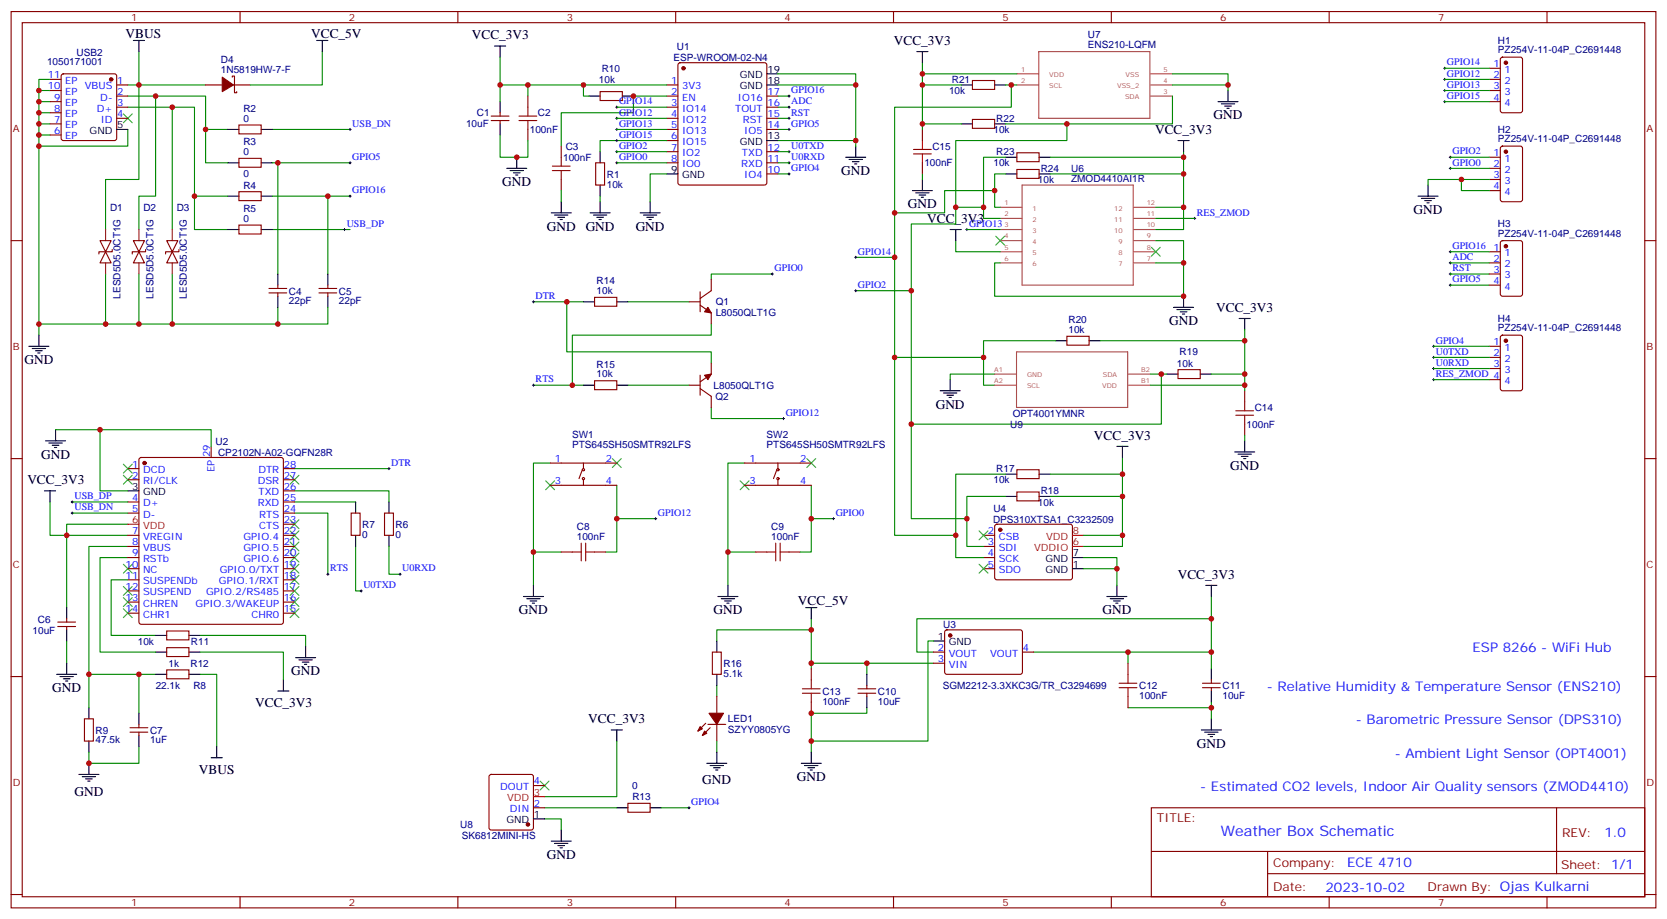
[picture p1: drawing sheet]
<svg xmlns="http://www.w3.org/2000/svg" width="529mm" height="292mm" viewBox="0 0 529 292" stroke-linecap="round" stroke-linejoin="round" font-family="sans-serif">
<g fill="none" stroke="#870000" stroke-width=".35">
<path d="M3.5 3.7h522.1v284.3h-522.1zM7.1 7.2h515v277.3h-515zM76.2 3.7v3.5M145.3 3.7v3.5M214.5 3.7v3.5M283.6 3.7v3.5M352.8 3.7v3.5M421.9 3.7v3.5M476.5 18.3l.5-.2h5.6l.7 .5v16.5l-.5 .6-5.8 .1-.7-.5-.1-16.5zM491.1 3.7v3.5M15.9 39.3h3.5M15.9 35.8h3.5"/>
<path d="M15.9 32.2h3.5M15.9 28.7h3.5M15.9 25.2h3.5M19.6 23.6l.5-.2h16.2l.5 .2 .2 .5v19.8l-.2 .5-.5 .2h-16.2l-.5-.2-.2-.5v-19.8zM37 27h3.6M37 30.5h3.6M37 34h3.6M37 37.5h3.6M65.3 27h5.3M73.7 24.5v-.4h.7v5.3h.7v-.3M74.1 27h5.3M75.8 39.7h7.1v2.8h-7.1z"/>
<path d="M155.9 38.2h5.7M155.9 36.8h5.7M158.7 35.8v1M158.7 38.2v1.1M167.6 30.5v3.5M190.5 29.1h7.1v2.8h-7.1zM211.7 27h3.5M211.7 30.5h3.5M211.7 34h3.5M211.7 37.5h3.5M215.4 20.1l.5-.2h26.8l.5 .2 .2 .5v37.4l-.2 .5-.5 .2h-26.8l-.5-.2-.2-.5v-37.4zM243.4 30.5h3.5"/>
<path d="M243.4 34h3.5M243.4 37.5h3.5M308.7 25.5h7v2.9h-7zM308.7 37.9h7v2.8h-7zM472.7 32.2h3.5M472.7 28.7h3.5M472.7 25.2h3.5M472.7 21.7h3.5M15.9 42.8h3.5M75.8 50.2h7.1v2.9h-7.1zM167.6 41.1v3.5M178.2 46.4v3.5"/>
<path d="M178.2 56.9v3.6M189.1 51.6h2.8v7.1h-2.8zM211.7 41.1h3.5M211.7 44.6h3.5M211.7 48.1h3.5M211.7 51.6h3.5M243.4 41.1h3.5M243.4 48.1h3.5M243.4 51.6h3.5M243.4 55.2h3.5M292.8 41.1v3.5M292.8 51.6v3.6"/>
<path d="M322.8 48.5h7v2.8h-7zM322.8 53.8h7v2.8h-7zM472.7 49.9h3.5M472.7 53.4h3.5M472.7 56.9h3.5M476.5 46.6l.5-.2h5.6l.7 .4v16.5l-.5 .6-5.8 .1-.7-.5-.1-16.4zM3.5 76.3h3.6M31.7 76.3h3.6l-1.8 3.6zM33.5 79.9l1.8 3.5h-3.6zM35.6 79.2v.7h-4.2v.7M42.3 76.3h3.6l-1.8 3.6zM44.1 79.9l1.8 3.5h-3.6z"/>
<path d="M46.2 79.2v.7h-4.2v.7M52.9 76.3h3.5l-1.7 3.6zM54.7 79.9l1.7 3.5h-3.5zM56.8 79.2v.7h-4.2v.7M75.8 71.4h7.1v2.8h-7.1zM75.8 60.8h7.1v2.8h-7.1zM472.7 60.5h3.5M472.7 79.9h3.5M476.5 76.5l.5-.2h5.6l.7 .5v16.5l-.5 .6-5.8 .1-.7-.5-.1-16.5zM522.1 76.3h3.5M85.4 92.9h5.6M85.4 91.5h5.6"/>
<path d="M88.2 90.5v1M88.2 92.9v1.1M101.2 92.9h5.7M101.2 91.5h5.7M104.1 90.5v1M104.1 92.9v1.1M188.7 94.3h7.1v2.9h-7.1zM218.7 95.7h3.5M222.2 96.8l3.6 2.5v3.5M222.2 92.6v6.3M225.8 88.7v3.5l-3.6 2.5M472.7 83.4h3.5"/>
<path d="M472.7 86.9h3.5M472.7 90.5h3.5M222.2 119v6.4M225.8 115.1v3.6l-3.6 2.4M338.7 106.7h7v2.8h-7zM373.9 117.3h7.1v2.8h-7.1zM472.7 109.9h3.5M472.7 113.4h3.5M472.7 116.9h3.5M476.5 106.5l.5-.2h5.6l.7 .5v16.5l-.5 .6-5.8 .1-.7-.5-.1-16.5zM188.7 120.8h7.1v2.8h-7.1zM218.7 122.2h3.5"/>
<path d="M222.2 123.3l3.6 2.4v3.6M395.1 124v3.5M395.1 134.5v3.6M472.7 120.4h3.5M3.5 145.5h3.6M40.6 148.7h3.5M40.6 152.2h3.5M40.6 159.2h3.5M44.3 145.3l.5-.2h44.5l.5 .2 .2 .5v51.5l-.3 .5-.4 .2h-44.5l-.5-.2-.2-.5v-51.5zM67 141.6v3.5M90 148.7h3.5M90 152.2h3.5"/>
<path d="M90 159.2h3.5M90 155.7h3.5M174.6 154h21.2M174.6 146.9h21.2M184.9 149l-1.1 2.8M185.2 146.9v1.8M185.2 152.2v1.8M236.4 154h21.1M236.4 146.9h21.1M246.6 149l-1.1 2.8M246.9 146.9v1.8M246.9 152.2v1.8"/>
<path d="M322.8 149h7v2.8h-7zM322.8 156.1h7v2.8h-7zM522.1 145.5h3.5M40.6 169.8h3.5M40.6 173.4h3.5M40.6 176.9h3.5M40.6 162.8h3.5M90 169.8h3.5M90 173.4h3.5M90 176.9h3.5M90 162.8h3.5M90 166.3h3.5"/>
<path d="M111.5 162.8h2.8v7h-2.8zM122.1 162.8h2.8v7h-2.8zM178.2 175.1h3.5M188.7 175.1h3.6M239.9 175.1h3.5M250.5 175.1h3.5M312.2 169.8h3.5M312.2 173.4h3.5M312.2 176.9h3.5M316 166.5l.4-.2h23.3l.5 .2 .2 .5v16.5l-.7 .4h-23.5l-.5-.7v-16.2zM18.3 198.8h5.7M18.3 197.3h5.7"/>
<path d="M21.2 196.3v1M21.2 198.8v1M40.6 180.4h3.5M40.6 183.9h3.5M40.6 187.5h3.5M40.6 191h3.5M40.6 194.5h3.5M90 180.4h3.5M90 183.9h3.5M90 187.5h3.5M90 191h3.5M90 194.5h3.5"/>
<path d="M312.2 180.4h3.5M3.5 214.6h3.6M52.9 205.5h7.1v2.8h-7.1zM52.9 200.2h7.1v2.8h-7.1zM52.9 212.5h7.1v2.8h-7.1zM226.1 206.9h2.9v7h-2.9zM257.5 212.2v3.5M272.3 219.9h5.7M272.3 218.5h5.7M275.2 217.5v1M275.2 219.9v1.1M296.3 206.9h3.6"/>
<path d="M296.3 210.4h3.6M300.1 200l.5-.2 23.5 .1 .5 .6-.1 13-.7 .4h-23.5l-.4-.7v-12.7zM324.6 206.9h3.5M358.1 210.4v3.5M381.7 218.2h5.6M381.7 216.7h5.6M384.5 215.7v1M384.5 218.2v1M522.1 214.6h3.5M26.8 228h2.8v7.1h-2.8zM41.3 232.3h5.6M41.3 230.9h5.6"/>
<path d="M44.1 229.8v1.1M44.1 232.3v1M224 229.4l-2.5 2.5M224.7 229.8h5.7M225.4 230.9l-2.4 2.4M227.5 221v5.3M227.5 229.8v5.3M257.5 222.7v3.6M358.1 221v3.5M155.5 245.9l.4-.2h12.7l.5 .2 .2 .5v16.2l-.2 .5-.5 .2h-12.7l-.5-.2-.2-.5v-16.2zM169.3 256.3h3.6M169.3 249.2h3.6"/>
<path d="M199.3 254.8h7.1v2.9h-7.1zM365.5 256.3h156.6v28.2h-156.6zM494.1 256.3v20.9M365.5 270.1h156.5M402.4 277.2h119.6M402.4 270.1v14.1M3.5 283.8h3.6M76.2 284.5v3.5M145.3 284.5v3.5M214.5 284.5v3.5M283.6 284.5v3.5M352.8 284.5v3.5"/>
<path d="M421.9 284.5v3.5M491.1 284.5v3.5M522.1 283.8h3.5"/>
<circle cx="185.2" cy="151.8" r=".35"/>
<circle cx="185.2" cy="149" r=".35"/>
<circle cx="246.9" cy="149" r=".35"/>
<circle cx="246.9" cy="151.8" r=".35"/>
</g>
<g fill="#870000" stroke="#870000" stroke-width=".35">
<path d="M223.7 231.9l.7 .7-1.4 .7z"/>
<path d="M222.2 230.5l.8 .7-1.5 .7z"/>
<path d="M225.1 226.3h4.6l-2.2 3.5z"/>
<path d="M70.6 24.5l3.5 2.5-3.5 2.1z"/>
<path d="M223.7 119l2.1-.3-1.1 1.7z"/>
<path d="M224.7 97.5l1.1 1.8-2.1-.4z"/>
<circle cx="217" cy="21.7" r=".53"/>
<circle cx="301.6" cy="201.6" r=".53"/>
<circle cx="317.5" cy="168.1" r=".53"/>
<circle cx="35.3" cy="25.2" r=".53"/>
<circle cx="45.9" cy="146.9" r=".53"/>
<circle cx="167.6" cy="261.5" r=".53"/>
<circle cx="478" cy="19.9" r=".53"/>
<circle cx="478" cy="48.1" r=".53"/>
<circle cx="478" cy="78.1" r=".53"/>
<circle cx="478" cy="108.1" r=".53"/>
</g>
<g fill="none" stroke="#000" stroke-width=".35">
<path d="M42.3 12.8h3.6M44.1 12.8v3.6M100.5 12.8h3.6M102.3 12.8v3.6M157 14.6h3.5M158.7 14.6v3.5M291 16.4h3.6M292.8 16.4v3.5M158.7 32.2v3.6M158.7 39.3v3.5M187 30.5h3.5M197.6 30.5h3.5"/>
<path d="M243.4 27h3.5M243.4 23.4h3.5M305.2 27h3.5M305.2 39.3h3.5M315.7 27h3.6M315.7 39.3h3.6M386.6 32.2h6.4M387.7 32.9h4.2M388.8 33.7h2.1M389.5 34.4h.7M389.8 28.7v3.5M37 41.1h3.6"/>
<path d="M72.3 51.6h3.5M72.3 41.1h3.5M82.9 51.6h3.5M82.9 41.1h3.5M160.9 53.4h6.3M161.9 54.1h4.3M163 54.8h2.1M163.7 55.5h.7M164 49.9v3.5M190.5 48.1v3.5M190.5 58.7v3.5M211.7 55.2h3.5"/>
<path d="M243.4 44.6h3.5M268.5 49.9h6.3M269.5 50.6h4.3M270.6 51.3h2.1M271.3 52h.7M271.6 46.4v3.5M292.8 56.9v3.6M319.3 55.2h3.5M319.3 49.9h3.5M329.8 55.2h3.6M329.8 49.9h3.6M373.9 44.6h3.6"/>
<path d="M375.7 44.6v3.5M453.3 58.7v3.5M72.3 72.8h3.5M72.3 62.2h3.5M82.9 72.8h3.5M82.9 62.2h3.5M175 67.5h6.3M176 68.2h4.3M177.1 68.9h2.1M177.8 69.6h.7M178.2 64v3.5M187.3 67.5h6.4"/>
<path d="M188.4 68.2h4.2M189.4 68.9h2.2M190.1 69.6h.8M190.5 64v3.5M203.2 67.5h6.3M204.3 68.2h4.2M205.3 68.9h2.1M206 69.6h.7M206.4 64v3.5M289.6 60.5h6.4M290.7 61.2h4.2M291.7 61.9h2.2"/>
<path d="M292.5 62.6h.7M301.6 72.8h3.6M303.4 72.8v3.5M450.1 62.2h6.4M451.2 62.9h4.2M452.3 63.6h2.1M453 64.3h.7M88.2 86.9v3.6M88.2 94v3.5M104.1 86.9v3.6M104.1 94v3.5M185.2 95.7h3.5"/>
<path d="M195.8 95.7h3.5M372.5 97.5h6.4M373.6 98.2h4.2M374.6 98.9h2.2M375.4 99.6h.7M375.7 94v3.5M9.2 109.9h6.3M10.2 110.6h4.3M11.3 111.3h2.1M12 112h.7M12.3 106.3v3.6M335.1 108.1h3.6"/>
<path d="M345.7 108.1h3.5M370.4 118.7h3.5M381 118.7h3.5M393.3 101h3.6M395.1 101v3.6M14.5 139.8h6.3M17.6 136.3v3.5M185.2 122.2h3.5M195.8 122.2h3.5M298.4 124h6.4M299.5 124.7h4.2M300.6 125.4h2.1"/>
<path d="M301.3 126.1h.7M301.6 120.4v3.6M395.1 139.8v3.6M14.1 155.7h3.5M15.5 140.5h4.3M15.9 155.7v3.5M16.6 141.3h2.1M17.3 142h.7M40.6 155.7h3.5M112.9 159.2v3.6M123.5 159.2v3.6M319.3 150.4h3.5"/>
<path d="M319.3 157.5h3.5M329.8 150.4h3.6M329.8 157.5h3.6M354.5 141.6h3.6M356.3 141.6v3.5M391.9 143.4h6.4M393 144.1h4.2M394.1 144.8h2.1M394.8 145.5h.7M112.9 169.8v3.6M123.5 169.8v3.6M340.4 176.9h3.6"/>
<path d="M21.2 192.8v3.5M21.2 199.8v3.5M166.2 189.2h6.3M167.2 189.9h4.2M168.3 190.6h2.1M169 191.3h.7M169.3 185.7v3.5M227.9 189.2h6.3M229 189.9h4.2M230 190.6h2.1M230.7 191.3h.7M231.1 185.7v3.5"/>
<path d="M255.8 192.8h3.5M257.5 192.8v3.5M340.4 180.4h3.6M351.4 189.2h6.3M352.4 189.9h4.3M353.5 190.6h2.1M354.2 191.3h.7M354.5 185.7v3.5M382.8 185.7h3.5M384.5 185.7v3.5M18 213.9h6.3M19 214.6h4.3"/>
<path d="M20.1 215.3h2.1M20.8 216h.7M21.2 210.4v3.5M49.4 213.9h3.5M49.4 206.9h3.5M49.4 201.6h3.5M60 213.9h3.5M60 206.9h3.5M60 201.6h3.5M88.2 219.2h3.5M90 215.7v3.5M93.8 208.6h6.4"/>
<path d="M94.9 209.3h4.2M96 210h2.1M96.7 210.7h.7M97 205.1v3.5M227.5 203.3v3.6M227.5 213.9v3.6M275.2 213.9v3.6M296.3 203.3h3.6M384.5 212.2v3.5M384.5 219.2v3.5M28.2 224.5v3.5M28.2 235.1v3.5"/>
<path d="M44.1 226.3v3.5M44.1 233.3v3.6M68.8 236.9v3.5M194 231.6h3.6M195.8 231.6v3.5M227.5 238.6v3.5M257.5 238.6v3.5M275.2 221v3.5M381.4 231.6h6.3M382.4 232.3h4.2M383.5 233h2.1M384.2 233.7h.7"/>
<path d="M384.5 228v3.6M25 245.7h6.4M26.1 246.4h4.2M27.2 247.1h2.1M27.9 247.8h.7M28.2 242.1v3.6M67 240.4h3.6M169.3 259.8h3.6M195.8 256.3h3.5M206.4 256.3h3.5M224.4 242.1h6.3M225.4 242.9h4.3"/>
<path d="M226.5 243.6h2.1M227.2 244.3h.7M254.4 242.1h6.3M255.4 242.9h4.2M256.5 243.6h2.1M257.2 244.3h.7M175 266.8h6.3M176 267.5h4.3M177.1 268.3h2.1M177.8 269h.7M178.2 263.3v3.5"/>
</g>
<g fill="none" stroke="#008700" stroke-width=".35">
<path d="M44.1 16.4v40.5h-10.6v15.9M102.3 16.4v10.6h-22.9M158.7 18.1v8.9h53M292.8 19.9v3.5h30M12.3 39.3h3.6M12.3 35.8h3.6M12.3 32.2h3.6M12.3 28.7h3.6M15.9 25.2h-3.6v81.1M40.6 34h21.1v28.2h10.6M40.6 30.5h24.7v21.1h7M40.6 27h24.7"/>
<path d="M49.4 30.5v31.7h-5.3v10.6M54.7 34v38.8M158.7 27v5.2M167.6 27v3.5M185.2 27v3.5h1.8M195.8 37.5h15.9M195.8 34h15.9M211.7 30.5h-10.6v5.3h-22.9v10.6M246.9 27h24.7v19.4M246.9 23.4h24.7v3.6M246.9 37.5h3.6M246.9 34h3.6"/>
<path d="M246.9 30.5h3.6M292.8 23.4v3.6h12.4M292.8 27v12.3h12.4M292.8 39.3v1.8M319.3 27h3.5M321 27v7h-37v33.5M338.7 39.3v5.3h-35.3v21.2M372.2 23.4h17.6v5.3M372.2 30.5v8.8h-52.9M372.2 27h17.6M458.6 32.2h14.1M458.6 28.7h14.1"/>
<path d="M458.6 25.2h14.1M458.6 21.7h14.1M12.3 42.8h3.6M40.6 41.1v5.3h-28.3M65.3 41.1h7M86.4 51.6h24.7M86.4 41.1h24.7M88.2 51.6v35.3M158.7 42.8v7.1h8.9v-5.3M195.8 51.6h15.9M195.8 41.1h15.9M195.8 48.1h15.9"/>
<path d="M211.7 55.2h-5.3v8.8M211.7 44.6h-21.2v3.5M246.9 44.6h24.7M246.9 51.6h3.6M246.9 41.1h3.6M246.9 48.1h3.6M246.9 55.2h3.6M292.8 55.2v1.7M319.3 55.2h-3.6v10.6h1.8M319.3 49.9h-7.1v19.4h5.3M333.4 55.2h42.3M333.4 49.9h42.3"/>
<path d="M375.7 48.1v24.7h-8.8M460.4 49.9h12.3M460.4 53.4h12.3M463.9 56.9v3.6h8.8M472.7 56.9h-19.4v1.8M61.7 62.2v10.6h10.6M86.4 72.8h24.7M86.4 62.2h24.7M104.1 62.2v24.7M178.2 60.5v3.5M190.5 62.2v1.8M303.4 76.3v3.6h14.1"/>
<path d="M306.9 72.8h10.6M312.2 65.8h-8.8v5.2h-14.1v63.5M315.7 60.5h-15.8v7h-15.9v45.9M366.9 76.3h8.8v7.1M366.9 65.8h8.8M366.9 69.3h12.3M460.4 79.9h12.3M33.5 86.9v15.9h-21.2M44.1 86.9v15.9M54.7 86.9v15.9h-21.2M88.2 97.5v5.3h-33.5M104.1 97.5v5.3h-15.9"/>
<path d="M169.3 95.7h15.9M179.9 95.7v15.9h45.9v3.5M199.3 95.7h19.4M245.2 86.9h-19.4v1.8M271.6 81.6h12.4M271.6 92.2h17.7M317.5 83.4h-1.8v10.6h60v-10.6h-8.8M460.4 83.4h12.3M460.4 86.9h12.3M460.4 90.5h12.3M225.8 102.8v3.5h-44.1v15.9M312.2 113.4h-28.2v56.4h19.4"/>
<path d="M315.7 118.7h-14.1v1.7M335.1 108.1h-22.9v14.1h3.5M349.2 108.1h45.9M365.1 118.7h5.3M368.7 118.7v15.8h-79.4v30h17.6M384.5 118.7h10.6M395.1 104.6v17.6M455.1 109.9h17.6M455.1 113.4h17.6M455.1 116.9h17.6M17.6 136.3h49.4v5.3M31.7 136.3v19.4h8.9"/>
<path d="M169.3 122.2h15.9M199.3 122.2h19.4M225.8 129.3v3.5h22.9M365.1 122.2h30v1.8M395.1 138.1v1.7M455.1 120.4h17.6M15.9 159.2v10.6h24.7M22.9 159.2h17.7M93.5 155.7h30v3.5M93.5 148.7h30M93.5 159.2h19.4M174.6 146.9h-5.3v38.8"/>
<path d="M195.8 154v10.5h12.3M236.4 146.9h-5.3v38.8M257.5 154v10.5h7.1M319.3 157.5h-12.4v15.9h5.3M319.3 150.4h-15.9v26.5h8.8M333.4 157.5h22.9M333.4 150.4h22.9M356.3 145.1v24.7h-12.3M22.9 162.8h17.7M40.6 176.9h-8.9v30h17.7M40.6 173.4h-12.4v40.5h21.2M40.6 166.3h-19.4v26.5"/>
<path d="M93.5 162.8h10.6v19.4M112.9 173.4v14.1h1.8M123.5 173.4v8.8h3.5M169.3 175.1h8.9M195.8 164.5v10.6h-3.5M231.1 175.1h8.8M257.5 164.5v10.6h-3.5M344 176.9h10.5v3.5M356.3 169.8v3.6h-12.3M40.6 183.9h-5.3v17.7h14.1M257.5 199.8h-30v3.5M257.5 196.3v14.1"/>
<path d="M344 180.4h10.5v5.3M384.5 189.2v7.1M21.2 203.3v7.1M28.2 213.9v10.6M44.1 213.9v12.4M63.5 201.6h33.5v3.5M63.5 206.9h26.5v8.8M63.5 213.9h5.3v23M227.5 217.5v3.5M275.2 210.4v3.5M296.3 203.3h-1.7v31.8h-37.1M296.3 210.4h-38.8v1.8"/>
<path d="M296.3 206.9h-5.3v-10.6h93.5v10.6M328.1 206.9h56.4v5.3M358.1 206.9v3.5M44.1 236.9v5.2h-15.9v-3.5M195.8 235.1v17.6h-22.9M227.5 235.1v3.5M275.2 224.5v1.8h-17.7v12.3M358.1 224.5h26.4v3.5M384.5 222.7v1.8M172.9 259.8h5.3v3.5M172.9 256.3h22.9M209.9 256.3h8.8"/>
</g>
<g fill="none" stroke="#a10000" stroke-width=".35">
<path d="M164.7 38.2h5.7M164.7 36.8h5.7M167.6 34v2.8M167.6 38.2v2.9M175.3 54.1h5.7M175.3 52.7h5.7M178.2 49.9v2.8M178.2 54.1v2.8M290 48.8h5.6M290 47.4h5.6M292.8 44.6v2.8M292.8 48.8v2.8"/>
<path d="M392.3 131.7h5.6M392.3 130.3h5.6M395.1 127.5v2.8M395.1 131.7v2.8M181.7 175.1h2.8M184.5 172.3v5.6M185.9 175.1h2.8M185.9 172.3v5.6M243.4 175.1h2.8M246.2 172.3v5.6M247.6 172.3v5.6M247.6 175.1h2.9"/>
<path d="M254.7 219.9h5.6M254.7 218.5h5.6M257.5 215.7v2.8M257.5 219.9v2.8M355.2 218.2h5.7M355.2 216.7h5.7M358.1 213.9v2.8M358.1 218.2v2.8"/>
</g>
<path d="M40.6 166.3h3.5M340.4 173.4h3.6M340.4 169.8h3.6M169.3 252.7h3.6" fill="none" stroke="#f00" stroke-width=".35"/>
<g fill="none" stroke="#a64a4a" stroke-width=".35">
<path d="M329.7 16.4h35.3v21.1h-35.3zM322.8 23.4h6.9M322.8 27h6.9M365.2 23.4h7M365.2 27h7M365.2 30.5h7M324.4 58.7h35.3v31.8h-35.3zM317.5 65.8h6.9M317.5 69.3h6.9M317.5 72.8h6.9M317.5 76.3h6.9M317.5 79.9h6.9"/>
<path d="M359.9 65.8h7M359.9 69.3h7M359.9 72.8h7M359.9 76.3h7M359.9 79.9h7M317.5 83.4h6.9M359.9 83.4h7M315.7 118.7h7M322.7 111.6h35.3v17.7h-35.3zM358.2 118.7h6.9M315.7 122.2h7M358.2 122.2h6.9"/>
</g>
<g fill="none" stroke="#3c3" stroke-width=".35">
<path d="M39.2 36.1l2.8 2.8M42 36.1l-2.8 2.8M316.1 74.9l2.8 2.9M318.9 74.9l-2.8 2.9M365.5 78.5l2.8 2.8M368.3 78.5l-2.8 2.8M39.2 150.8l2.8 2.8M39.2 147.2l2.8 2.9M42 150.8l-2.8 2.8M42 147.2l-2.8 2.9M92.1 150.8l2.8 2.8M94.9 150.8l-2.8 2.8"/>
<path d="M173.2 152.5l2.8 2.9M176 152.5l-2.8 2.9M194.4 145.5l2.8 2.8M197.2 145.5l-2.8 2.8M234.9 152.5l2.9 2.9M237.8 152.5l-2.9 2.9M256.1 145.5l2.8 2.8M258.9 145.5l-2.8 2.8M39.2 179l2.8 2.8M42 179l-2.8 2.8M92.1 164.9l2.8 2.8M92.1 168.4l2.8 2.8"/>
<path d="M92.1 171.9l2.8 2.9M92.1 175.5l2.8 2.8M92.1 179l2.8 2.8M94.9 164.9l-2.8 2.8M94.9 168.4l-2.8 2.8M94.9 171.9l-2.8 2.9M94.9 175.5l-2.8 2.8M94.9 179l-2.8 2.8M310.8 168.4l2.8 2.8M310.8 179l2.8 2.8M313.6 168.4l-2.8 2.8M313.6 179l-2.8 2.8"/>
<path d="M39.2 193.1l2.8 2.8M39.2 189.6l2.8 2.8M39.2 186.1l2.8 2.8M42 193.1l-2.8 2.8M42 189.6l-2.8 2.8M42 186.1l-2.8 2.8M92.1 182.5l2.8 2.8M92.1 186.1l2.8 2.8M92.1 189.6l2.8 2.8M92.1 193.1l2.8 2.8M94.9 182.5l-2.8 2.8M94.9 186.1l-2.8 2.8"/>
<path d="M94.9 189.6l-2.8 2.8M94.9 193.1l-2.8 2.8M171.4 247.8l2.9 2.8M174.3 247.8l-2.9 2.8"/>
</g>
<path d="M33.5 72.8v3.5M44.1 72.8v3.5M54.7 72.8v3.5M33.5 83.4v3.5M44.1 83.4v3.5M54.7 83.4v3.5" fill="none" stroke="#8c2424" stroke-width=".35"/>
<g fill="none" stroke="#000" stroke-width=".32">
<path d="M195.4 37.5h.7M195.4 34h.7M195.8 33.7v.7M195.8 37.2v.7M250.1 37.5h.7M250.1 34h.7M250.1 30.5h.7M250.5 30.1v.7M250.5 33.7v.7M250.5 37.2v.7M458.3 25.2h.7M458.3 28.7h.7"/>
<path d="M458.3 32.2h.7M458.3 21.7h.7M458.6 21.3v.7M458.6 24.8v.7M458.6 28.4v.7M458.6 31.9v.7M110.8 41.1h.7M110.8 51.6h.7M111.1 40.7v.7M111.1 51.3v.7M195.4 41.1h.7M195.4 51.6h.7"/>
<path d="M195.4 48.1h.7M195.4 44.6h.7M195.8 40.7v.7M195.8 44.2v.7M195.8 47.8v.7M195.8 51.3v.7M250.1 41.1h.7M250.1 51.6h.7M250.1 48.1h.7M250.1 55.2h.7M250.5 40.7v.7M250.5 47.8v.7"/>
<path d="M250.5 51.3v.7M250.5 54.8v.7M460 53.4h.7M460 49.9h.7M460.4 49.5v.7M460.4 53.1v.7M109 72.8h.7M109.4 72.5v.7M110.8 62.2h.7M111.1 61.9v.7M306.6 72.8h.7M306.9 72.5v.7"/>
<path d="M378.9 69.3h.7M379.2 68.9v.7M460 79.9h.7M460.4 79.5v.7M169 95.7h.7M169.3 95.4v.7M244.8 86.9h.7M245.2 86.6v.7M271.3 81.6h.7M271.3 92.2h.7M271.6 81.3v.7M271.6 91.9v.7"/>
<path d="M460 86.9h.7M460 83.4h.7M460 90.5h.7M460.4 83v.7M460.4 86.6v.7M460.4 90.1v.7M454.7 113.4h.7M454.7 116.9h.7M454.7 109.9h.7M455.1 109.5v.7M455.1 113v.7M455.1 116.6v.7"/>
<path d="M169 122.2h.7M169.3 121.8v.8M248.4 132.8h.7M248.7 132.4v.7M454.7 120.4h.7M455.1 120.1v.7M22.6 159.2h.7M22.9 158.9v.7M123.1 148.7h.7M123.5 148.3v.7M22.6 162.8h.7M22.9 162.4v.7"/>
<path d="M207.8 164.5h.7M208.1 164.2v.7M264.2 164.5h.7M264.6 164.2v.7M103.7 182.2h.7M104.1 181.8v.7M114.3 187.5h.7M114.7 187.1v.7M126.6 182.2h.8M127 181.8v.7M218.4 256.3h.7M218.7 255.9v.7"/>
</g>
<g fill="#c00">
<circle cx="257.5" cy="235.1" r=".88"/>
<circle cx="257.5" cy="199.8" r=".88"/>
<circle cx="257.5" cy="210.4" r=".88"/>
<circle cx="257.5" cy="226.3" r=".88"/>
<circle cx="275.2" cy="210.4" r=".88"/>
<circle cx="384.5" cy="196.3" r=".88"/>
<circle cx="384.5" cy="224.5" r=".88"/>
<circle cx="384.5" cy="206.9" r=".88"/>
<circle cx="358.1" cy="206.9" r=".88"/>
<circle cx="271.6" cy="27" r=".88"/>
<circle cx="271.6" cy="44.6" r=".88"/>
<circle cx="33.5" cy="102.8" r=".88"/>
<circle cx="44.1" cy="102.8" r=".88"/>
<circle cx="54.7" cy="102.8" r=".88"/>
<circle cx="104.1" cy="62.2" r=".88"/>
<circle cx="88.2" cy="51.6" r=".88"/>
<circle cx="88.2" cy="102.8" r=".88"/>
<circle cx="12.3" cy="46.4" r=".88"/>
<circle cx="12.3" cy="102.8" r=".88"/>
<circle cx="12.3" cy="42.8" r=".88"/>
<circle cx="12.3" cy="39.3" r=".88"/>
<circle cx="12.3" cy="35.8" r=".88"/>
<circle cx="12.3" cy="32.2" r=".88"/>
<circle cx="12.3" cy="28.7" r=".88"/>
<circle cx="54.7" cy="34" r=".88"/>
<circle cx="49.4" cy="30.5" r=".88"/>
<circle cx="44.1" cy="27" r=".88"/>
<circle cx="61.7" cy="62.2" r=".88"/>
<circle cx="65.3" cy="41.1" r=".88"/>
<circle cx="44.1" cy="213.9" r=".88"/>
<circle cx="28.2" cy="242.1" r=".88"/>
<circle cx="28.2" cy="213.9" r=".88"/>
<circle cx="31.8" cy="136.3" r=".88"/>
<circle cx="21.2" cy="169.8" r=".88"/>
<circle cx="181.7" cy="122.2" r=".88"/>
<circle cx="179.9" cy="95.7" r=".88"/>
<circle cx="231.1" cy="175.1" r=".88"/>
<circle cx="257.5" cy="164.5" r=".88"/>
<circle cx="195.8" cy="164.5" r=".88"/>
<circle cx="169.3" cy="175.1" r=".88"/>
<circle cx="356.3" cy="169.8" r=".88"/>
<circle cx="375.7" cy="94" r=".88"/>
<circle cx="375.7" cy="83.4" r=".88"/>
<circle cx="375.7" cy="65.8" r=".88"/>
<circle cx="389.8" cy="27" r=".88"/>
<circle cx="185.2" cy="27" r=".88"/>
<circle cx="158.8" cy="27" r=".88"/>
<circle cx="167.6" cy="27" r=".88"/>
<circle cx="164" cy="49.9" r=".88"/>
<circle cx="201.1" cy="30.5" r=".88"/>
<circle cx="354.5" cy="180.4" r=".88"/>
<circle cx="356.3" cy="157.5" r=".88"/>
<circle cx="356.3" cy="150.4" r=".88"/>
<circle cx="395.1" cy="122.2" r=".88"/>
<circle cx="395.1" cy="118.7" r=".88"/>
<circle cx="395.1" cy="108.1" r=".88"/>
<circle cx="292.8" cy="23.4" r=".88"/>
<circle cx="292.8" cy="27" r=".88"/>
<circle cx="292.8" cy="39.3" r=".88"/>
<circle cx="312.2" cy="113.4" r=".88"/>
<circle cx="368.7" cy="118.7" r=".88"/>
<circle cx="375.7" cy="55.2" r=".88"/>
<circle cx="375.7" cy="49.9" r=".88"/>
<circle cx="303.4" cy="169.8" r=".88"/>
<circle cx="284" cy="113.4" r=".88"/>
<circle cx="315.7" cy="60.5" r=".88"/>
<circle cx="321" cy="27" r=".88"/>
<circle cx="284" cy="67.5" r=".88"/>
<circle cx="306.9" cy="164.5" r=".88"/>
<circle cx="289.3" cy="134.5" r=".88"/>
<circle cx="312.2" cy="65.8" r=".88"/>
<circle cx="338.7" cy="39.3" r=".88"/>
<circle cx="303.4" cy="65.8" r=".88"/>
<circle cx="284" cy="81.6" r=".88"/>
<circle cx="289.3" cy="92.2" r=".88"/>
<circle cx="463.9" cy="56.9" r=".88"/>
</g>
<text font-size="4.6" fill="#00f" x="387.6" y="265.3">Weather Box Schematic</text>
<g font-size="4.2">
<text x="39.9" y="12.1">VBUS</text>
<text x="98.8" y="12.1">VCC_5V</text>
<text x="149.8" y="12.5">VCC_3V3</text>
<text x="283.7" y="14.3">VCC_3V3</text>
<text x="385.2" y="37.9">GND</text>
<text x="366.7" y="42.5">VCC_3V3</text>
<text x="159.5" y="59.1">GND</text>
<text x="267.1" y="55.5">GND</text>
<text x="288.2" y="66.1">GND</text>
<text x="294.3" y="70.8">VCC_3V3</text>
<text x="448.7" y="67.9">GND</text>
<text x="173.6" y="73.2">GND</text>
<text x="185.9" y="73.2">GND</text>
<text x="201.8" y="73.2">GND</text>
<text x="386.1" y="98.9">VCC_3V3</text>
<text x="371.1" y="103.2">GND</text>
<text x="7.8" y="115.5">GND</text>
<text x="297" y="129.6">GND</text>
<text x="347.2" y="139.6">VCC_3V3</text>
<text x="13.1" y="145.5">GND</text>
<text x="390.5" y="149">GND</text>
<text x="8.7" y="153.6">VCC_3V3</text>
<text x="373.8" y="183.6">VCC_3V3</text>
<text x="164.7" y="194.9">GND</text>
<text x="226.5" y="194.9">GND</text>
<text x="253.3" y="192.1">VCC_5V</text>
<text x="350" y="194.9">GND</text>
<text x="92.4" y="214.3">GND</text>
<text x="16.6" y="219.6">GND</text>
<text x="81" y="224.2">VCC_3V3</text>
<text x="186.7" y="229.4">VCC_3V3</text>
<text x="379.9" y="237.2">GND</text>
<text x="63.1" y="245.6">VBUS</text>
<text x="222.9" y="248.8">GND</text>
<text x="252.9" y="247.8">GND</text>
<text x="23.6" y="252.4">GND</text>
<text x="173.6" y="272.5">GND</text>
</g>
<g font-size="4.2" fill="#00f">
<text x="467.4" y="206.9">ESP 8266 - WiFi Hub</text>
<text x="402.2" y="219.2">- Relative Humidity &amp; Temperature Sensor (ENS210)</text>
<text x="430.4" y="229.8">- Barometric Pressure Sensor (DPS310)</text>
<text x="442.7" y="240.4">- Ambient Light Sensor (OPT4001)</text>
<text x="381" y="251">- Estimated CO2 levels, Indoor Air Quality sensors (ZMOD4410)</text>
<text x="509.3" y="265.5">1.0</text>
<text x="427.7" y="275.1">ECE 4710</text>
<text x="420.7" y="282.9">2023-10-02</text>
</g>
<g font-size="3.9" fill="#800">
<text x="367.2" y="260.8">TITLE:</text>
<text x="495.9" y="265.5">REV:</text>
<text x="404.1" y="275">Company:</text>
<text x="495.5" y="275.7">Sheet: 1/1</text>
<text x="404.1" y="282.7">Date:</text>
<text x="453.2" y="282.8">Drawn By: Ojas Kulkarni</text>
</g>
<g font-size="3.2" fill="#800">
<text x="41.6" y="6.7">1</text>
<text x="110.8" y="6.7">2</text>
<text x="179.9" y="6.7">3</text>
<text x="249.1" y="6.7">4</text>
<text x="318.2" y="6.7">5</text>
<text x="387.3" y="6.7">6</text>
<text x="456.5" y="6.7">7</text>
<text x="4.1" y="41.8">A</text>
<text x="522.6" y="41.8">A</text>
<text x="4.1" y="110.9">B</text>
<text x="522.6" y="110.9">B</text>
<text x="4.1" y="180.1">C</text>
<text x="522.6" y="180.1">C</text>
<text x="4.1" y="249.2">D</text>
<text x="522.6" y="249.2">D</text>
<text x="41.6" y="287.5">1</text>
<text x="110.8" y="287.5">2</text>
<text x="179.9" y="287.5">3</text>
<text x="249.1" y="287.5">4</text>
<text x="318.2" y="287.5">5</text>
<text x="387.3" y="287.5">6</text>
<text x="456.5" y="287.5">7</text>
</g>
<g font-size="3.2" fill="#000080">
<text x="24.3" y="17.6">USB2</text>
<text x="214.9" y="15.7">U1</text>
<text x="345.4" y="15.3">ENS210-LQFM</text>
<text x="345.4" y="12.1">U7</text>
<text x="475.5" y="16.9">PZ254V-11-04P_C2691448</text>
<text x="475.5" y="13.8">H1</text>
<text x="14.9" y="20.6">1050171001</text>
<text x="70.1" y="23.1">1N5819HW-7-F</text>
<text x="70.1" y="20">D4</text>
<text x="191" y="22.8">R10</text>
<text x="213.8" y="19.3">ESP-WROOM-02-N4</text>
<text x="190.1" y="26.3">10k</text>
<text x="301.3" y="29.9">10k</text>
<text x="302.1" y="26.3">R21</text>
<text x="77.2" y="35.4">R2</text>
<text x="77.2" y="38.6">0</text>
<text x="147.9" y="40.4">10uF</text>
<text x="151.4" y="36.9">C1</text>
<text x="170.8" y="36.9">C2</text>
<text x="316.2" y="38.7">R22</text>
<text x="77.2" y="46">R3</text>
<text x="168.2" y="42.2">100nF</text>
<text x="179.6" y="47.5">C3</text>
<text x="296" y="47.5">C15</text>
<text x="315.4" y="42.2">10k</text>
<text x="475.5" y="45.1">PZ254V-11-04P_C2691448</text>
<text x="475.5" y="42.1">H2</text>
<text x="77.2" y="49.2">0</text>
<text x="178.8" y="51">100nF</text>
<text x="293.4" y="52.8">100nF</text>
<text x="315.4" y="52.8">10k</text>
<text x="316.2" y="49.2">R23</text>
<text x="77.2" y="56.2">0</text>
<text x="77.3" y="59.8">R4</text>
<text x="192.6" y="59.5">10k</text>
<text x="192.6" y="56.3">R1</text>
<text x="329.5" y="58.1">10k</text>
<text x="330.4" y="54.5">R24</text>
<text x="340" y="57.6">ZMOD4410AI1R</text>
<text x="340" y="54.6">U6</text>
<text x="34.9" y="67">D1</text>
<text x="45.5" y="66.9">D2</text>
<text x="56.1" y="66.9">D3</text>
<text x="77.2" y="70.3">0</text>
<text x="77.2" y="67.1">R5</text>
<text x="475.5" y="75.1">PZ254V-11-04P_C2691448</text>
<text x="475.5" y="72">H3</text>
<text x="38.3" y="94.7" transform="rotate(-90 38.3 94.7)">LESD5D5.0CT1G</text>
<text x="48.8" y="94.7" transform="rotate(-90 48.8 94.7)">LESD5D5.0CT1G</text>
<text x="59.3" y="94.7" transform="rotate(-90 59.3 94.7)">LESD5D5.0CT1G</text>
<text x="91.7" y="93.4">C4</text>
<text x="107.6" y="93.4">C5</text>
<text x="189.4" y="93.3">10k</text>
<text x="189.4" y="90.2">R14</text>
<text x="91.7" y="96.5">22pF</text>
<text x="107.6" y="96.5">22pF</text>
<text x="227.2" y="100.1">L8050QLT1G</text>
<text x="227.2" y="96.9">Q1</text>
<text x="339.2" y="105.6">10k</text>
<text x="339.2" y="102.4">R20</text>
<text x="475.5" y="105.1">PZ254V-11-04P_C2691448</text>
<text x="475.5" y="102">H4</text>
<text x="374.5" y="112.8">R19</text>
<text x="189.4" y="119.7">10k</text>
<text x="189.4" y="116.7">R15</text>
<text x="373.6" y="116.3">10k</text>
<text x="226.5" y="123.4">L8050QLT1G</text>
<text x="227.1" y="126.9">Q2</text>
<text x="398.3" y="130.4">C14</text>
<text x="320.7" y="135.8">U9</text>
<text x="321.5" y="132.2">OPT4001YMNR</text>
<text x="395.7" y="135.7">100nF</text>
<text x="68.5" y="141.1">U2</text>
<text x="181.6" y="142.1">PTS645SH50SMTR92LFS</text>
<text x="181.6" y="138.9">SW1</text>
<text x="243.4" y="142.1">PTS645SH50SMTR92LFS</text>
<text x="243.4" y="138.9">SW2</text>
<text x="69.2" y="144.6">CP2102N-A02-GQFN28R</text>
<text x="316.2" y="149.8">R17</text>
<text x="315.4" y="153.3">10k</text>
<text x="329.5" y="160.4">10k</text>
<text x="330.4" y="156.8">R18</text>
<text x="115" y="167.4">R7</text>
<text x="125.6" y="167.4">R6</text>
<text x="315.2" y="165.8">DPS310XTSA1_C3232509</text>
<text x="315.3" y="162.3">U4</text>
<text x="115" y="170.6">0</text>
<text x="125.6" y="170.6">0</text>
<text x="183.1" y="171.2">100nF</text>
<text x="183.1" y="168.2">C8</text>
<text x="244.8" y="171.2">100nF</text>
<text x="244.8" y="168.2">C9</text>
<text x="12" y="197.5">C6</text>
<text x="10.4" y="201">10uF</text>
<text x="299.4" y="199.3">U3</text>
<text x="43.7" y="204.5">10k</text>
<text x="60.6" y="204.6">R11</text>
<text x="53.5" y="211.6">1k</text>
<text x="60.5" y="211.6">R12</text>
<text x="229.7" y="214.7">5.1k</text>
<text x="229.7" y="211.5">R16</text>
<text x="49.4" y="218.6">22.1k</text>
<text x="61.4" y="218.6">R8</text>
<text x="261.1" y="220.4">C13</text>
<text x="278.7" y="220.3">C10</text>
<text x="299.3" y="218.7">SGM2212-3.3XKC3G/TR_C3294699</text>
<text x="361.6" y="221.7">100nF</text>
<text x="361.6" y="218.7">C12</text>
<text x="388.1" y="221.8">10uF</text>
<text x="388.1" y="218.6">C11</text>
<text x="261.1" y="223.5">100nF</text>
<text x="278.7" y="223.6">10uF</text>
<text x="30.3" y="232.8">R9</text>
<text x="47.6" y="232.8">C7</text>
<text x="231.1" y="232.4">SZYY0805YG</text>
<text x="231.1" y="229.2">LED1</text>
<text x="30.3" y="235.8">47.5k</text>
<text x="47.6" y="235.8">1uF</text>
<text x="200.7" y="250.3">0</text>
<text x="200.7" y="253.9">R13</text>
<text x="146.1" y="262.7">U8</text>
<text x="146.6" y="266.2">SK6812MINI-HS</text>
</g>
<g font-size="3.2">
<text x="243.6" y="23.1">19</text>
<text x="234.8" y="28.4">GND</text>
<text x="234.8" y="24.8">GND</text>
<text x="243.6" y="26.6">18</text>
<text x="37.2" y="40.7">5</text>
<text x="28.5" y="42.5">GND</text>
<text x="234.8" y="46">GND</text>
<text x="243.6" y="44.2">13</text>
<text x="213" y="54.8">9</text>
<text x="216.5" y="56.6">GND</text>
<text x="41.9" y="155.4">3</text>
<text x="45.4" y="157.1">GND</text>
<text x="331.8" y="178.3">GND</text>
<text x="340.6" y="176.5">7</text>
<text x="331.8" y="181.8">GND</text>
<text x="340.6" y="180.1">1</text>
<text x="297.7" y="203">1</text>
<text x="301.2" y="204.8">GND</text>
<text x="160.7" y="261.2">GND</text>
<text x="169.5" y="259.4">1</text>
</g>
<g font-size="3.2" fill="#00f">
<text x="459.3" y="20.8">GPIO14</text>
<text x="474.1" y="21.3">1</text>
<text x="477.6" y="23.1">1</text>
<text x="15.2" y="28.4">10</text>
<text x="15.2" y="24.8">11</text>
<text x="20.7" y="26.6">EP</text>
<text x="26.9" y="28.4">VBUS</text>
<text x="37.2" y="26.6">1</text>
<text x="213" y="26.6">1</text>
<text x="216.5" y="28.4">3V3</text>
<text x="251.2" y="29.6">GPIO16</text>
<text x="459.3" y="24.3">GPIO12</text>
<text x="459.3" y="27.8">GPIO13</text>
<text x="474.1" y="24.8">2</text>
<text x="474.1" y="28.4">3</text>
<text x="477.6" y="26.6">2</text>
<text x="17.2" y="35.4">8</text>
<text x="17.2" y="31.9">9</text>
<text x="20.7" y="33.7">EP</text>
<text x="20.7" y="30.1">EP</text>
<text x="30.7" y="35.4">D+</text>
<text x="31.8" y="31.9">D-</text>
<text x="37.2" y="30.1">2</text>
<text x="37.2" y="33.7">3</text>
<text x="196.5" y="33.1">GPIO14</text>
<text x="213" y="30.1">2</text>
<text x="213" y="33.7">3</text>
<text x="216.5" y="31.9">EN</text>
<text x="216.5" y="35.4">IO14</text>
<text x="233.4" y="35.4">TOUT</text>
<text x="234.2" y="31.9">IO16</text>
<text x="243.6" y="33.7">16</text>
<text x="243.6" y="30.1">17</text>
<text x="251.2" y="33.1">ADC</text>
<text x="459.3" y="31.4">GPIO15</text>
<text x="474.1" y="31.9">4</text>
<text x="477.6" y="30.1">3</text>
<text x="477.6" y="33.7">4</text>
<text x="17.2" y="38.9">7</text>
<text x="20.7" y="40.7">EP</text>
<text x="20.7" y="37.2">EP</text>
<text x="32" y="38.9">ID</text>
<text x="37.2" y="37.2">4</text>
<text x="111.8" y="40.2">USB_DN</text>
<text x="196.5" y="36.7">GPIO12</text>
<text x="196.5" y="40.2">GPIO13</text>
<text x="213" y="37.2">4</text>
<text x="213" y="40.7">5</text>
<text x="216.5" y="38.9">IO12</text>
<text x="235.8" y="38.9">RST</text>
<text x="243.6" y="40.7">14</text>
<text x="243.6" y="37.2">15</text>
<text x="251.2" y="40.2">GPIO5</text>
<text x="251.2" y="36.7">RST</text>
<text x="17.2" y="42.5">6</text>
<text x="20.7" y="44.2">EP</text>
<text x="196.5" y="43.7">GPIO15</text>
<text x="196.5" y="47.2">GPIO2</text>
<text x="213" y="44.2">6</text>
<text x="213" y="47.8">7</text>
<text x="216.5" y="42.5">IO13</text>
<text x="216.5" y="46">IO15</text>
<text x="236.3" y="42.5">IO5</text>
<text x="243.6" y="47.8">12</text>
<text x="251.2" y="47.2">U0TXD</text>
<text x="111.8" y="50.8">GPIO5</text>
<text x="196.5" y="50.8">GPIO0</text>
<text x="213" y="51.3">8</text>
<text x="216.5" y="49.5">IO2</text>
<text x="216.5" y="53.1">IO0</text>
<text x="235.3" y="53.1">RXD</text>
<text x="235.5" y="49.5">TXD</text>
<text x="243.6" y="51.3">11</text>
<text x="251.2" y="50.8">U0RXD</text>
<text x="461.1" y="52.5">GPIO0</text>
<text x="461.1" y="49">GPIO2</text>
<text x="474.1" y="49.5">1</text>
<text x="474.1" y="53.1">2</text>
<text x="477.6" y="51.3">1</text>
<text x="236.3" y="56.6">IO4</text>
<text x="243.6" y="54.8">10</text>
<text x="251.2" y="54.3">GPIO4</text>
<text x="474.1" y="56.6">3</text>
<text x="477.6" y="54.8">2</text>
<text x="477.6" y="58.3">3</text>
<text x="111.8" y="61.3">GPIO16</text>
<text x="474.1" y="60.1">4</text>
<text x="477.6" y="61.9">4</text>
<text x="110.1" y="71.9">USB_DP</text>
<text x="307.6" y="71.9">GPIO13</text>
<text x="379.9" y="68.4">RES_ZMOD</text>
<text x="272.3" y="80.8">GPIO14</text>
<text x="461.1" y="82.5">ADC</text>
<text x="461.1" y="79">GPIO16</text>
<text x="474.1" y="79.5">1</text>
<text x="474.1" y="83">2</text>
<text x="477.6" y="81.3">1</text>
<text x="245.9" y="86">GPIO0</text>
<text x="461.1" y="86">RST</text>
<text x="461.1" y="89.6">GPIO5</text>
<text x="474.1" y="86.6">3</text>
<text x="477.6" y="84.8">2</text>
<text x="477.6" y="88.3">3</text>
<text x="170" y="94.9">DTR</text>
<text x="272.3" y="91.3">GPIO2</text>
<text x="474.1" y="90.1">4</text>
<text x="477.6" y="91.9">4</text>
<text x="455.8" y="112.5">U0TXD</text>
<text x="455.8" y="109">GPIO4</text>
<text x="474.1" y="109.5">1</text>
<text x="474.1" y="113">2</text>
<text x="477.6" y="111.3">1</text>
<text x="455.8" y="116">U0RXD</text>
<text x="455.8" y="119.6">RES_ZMOD 4</text>
<text x="474.1" y="116.6">3</text>
<text x="477.6" y="114.8">2</text>
<text x="477.6" y="118.3">3</text>
<text x="170" y="121.3">RTS</text>
<text x="477.6" y="121.8">4</text>
<text x="249.4" y="131.9">GPIO12</text>
<text x="41.9" y="148.3">1</text>
<text x="66.7" y="145.1" transform="rotate(-90 66.7 145.1)">29</text>
<text x="68.1" y="149.8" transform="rotate(-90 68.1 149.8)">EP</text>
<text x="90.1" y="148.3">28</text>
<text x="124.2" y="147.8">DTR</text>
<text x="176.1" y="146.5">1</text>
<text x="192.3" y="146.5">2</text>
<text x="237.9" y="146.5">1</text>
<text x="254" y="146.5">2</text>
<text x="41.9" y="151.8">2</text>
<text x="45.4" y="150.1">DCD</text>
<text x="45.4" y="153.6">RI/CLK</text>
<text x="81.8" y="153.6">DSR</text>
<text x="82" y="150.1">DTR</text>
<text x="90.1" y="155.4">26</text>
<text x="90.1" y="151.8">27</text>
<text x="176.1" y="153.6">3</text>
<text x="192.3" y="153.6">4</text>
<text x="237.9" y="153.6">3</text>
<text x="254" y="153.6">4</text>
<text x="23.6" y="161.9">USB_DN</text>
<text x="23.6" y="158.4">USB_DP</text>
<text x="41.9" y="158.9">4</text>
<text x="45.4" y="160.7">D+</text>
<text x="81.8" y="160.7">RXD</text>
<text x="82.1" y="157.1">TXD</text>
<text x="90.1" y="158.9">25</text>
<text x="41.9" y="162.4">5</text>
<text x="45.4" y="164.2">D-</text>
<text x="82.3" y="167.7">CTS</text>
<text x="82.3" y="164.2">RTS</text>
<text x="90.1" y="165.9">23</text>
<text x="90.1" y="162.4">24</text>
<text x="208.8" y="163.7">GPIO12</text>
<text x="265.3" y="163.7">GPIO0</text>
<text x="41.9" y="169.5">7</text>
<text x="41.9" y="173">8</text>
<text x="45.4" y="171.2">VREGIN</text>
<text x="77.3" y="171.2">GPIO.4</text>
<text x="90.1" y="173">21</text>
<text x="90.1" y="169.5">22</text>
<text x="313.5" y="169.5">2</text>
<text x="313.5" y="173">3</text>
<text x="317" y="171.2">CSB</text>
<text x="41.9" y="176.5">9</text>
<text x="45.4" y="174.8">VBUS</text>
<text x="45.4" y="178.3">RSTb</text>
<text x="77.3" y="178.3">GPIO.6</text>
<text x="77.3" y="174.8">GPIO.5</text>
<text x="90.1" y="176.5">20</text>
<text x="313.5" y="176.5">4</text>
<text x="317" y="174.8">SDI</text>
<text x="317" y="178.3">SCK</text>
<text x="39.9" y="180.1">10</text>
<text x="39.9" y="183.6">11</text>
<text x="45.4" y="181.8">NC</text>
<text x="45.4" y="185.3">SUSPENDb</text>
<text x="69.5" y="185.3">GPIO.1/RXT</text>
<text x="69.7" y="181.8">GPIO.0/TXT</text>
<text x="90.1" y="183.6">18</text>
<text x="90.1" y="180.1">19</text>
<text x="104.8" y="181.3">RTS</text>
<text x="127.7" y="181.3">U0RXD</text>
<text x="313.5" y="180.1">5</text>
<text x="317" y="181.8">SDO</text>
<text x="39.9" y="187.1">12</text>
<text x="39.9" y="190.6">13</text>
<text x="45.4" y="188.9">SUSPEND</text>
<text x="65.4" y="188.9">GPIO.2/RS485</text>
<text x="90.1" y="190.6">16</text>
<text x="90.1" y="187.1">17</text>
<text x="115.4" y="186.6">U0TXD</text>
<text x="39.9" y="194.2">14</text>
<text x="45.4" y="192.4">CHREN</text>
<text x="45.4" y="195.9">CHR1</text>
<text x="62.1" y="192.4">GPIO.3/WAKEUP</text>
<text x="79.8" y="195.9">CHR0</text>
<text x="90.1" y="194.2">15</text>
<text x="297.7" y="206.5">2</text>
<text x="301.2" y="208.3">VOUT</text>
<text x="314.3" y="208.3">VOUT</text>
<text x="324.7" y="206.5">4</text>
<text x="297.7" y="210">3</text>
<text x="301.2" y="211.8">VIN</text>
<text x="158.8" y="250.6">DOUT</text>
<text x="169.5" y="248.8">4</text>
<text x="161.9" y="257.7">DIN</text>
<text x="169.5" y="255.9">2</text>
<text x="219.4" y="255.4">GPIO4</text>
</g>
<g font-size="3.2" fill="#f00">
<text x="41.9" y="165.9">6</text>
<text x="45.4" y="167.7">VDD</text>
<text x="332.1" y="171.2">VDD</text>
<text x="340.6" y="173">6</text>
<text x="340.6" y="169.5">8</text>
<text x="328.2" y="174.8">VDDIO</text>
<text x="161" y="254.1">VDD</text>
<text x="169.5" y="252.4">3</text>
</g>
<g font-size="2.1" fill="#a54b4b">
<text x="324.1" y="22.7">1</text>
<text x="369.3" y="22.7">5</text>
<text x="324.1" y="26.3">2</text>
<text x="333.1" y="24.5">VDD</text>
<text x="333.1" y="28">SCL</text>
<text x="354.6" y="28">VSS_2</text>
<text x="357.3" y="24.5">VSS</text>
<text x="369.3" y="29.8">3</text>
<text x="369.3" y="26.3">4</text>
<text x="357.1" y="31.5">SDA</text>
<text x="318.8" y="65.1">1</text>
<text x="364" y="65.1">12</text>
<text x="318.8" y="68.6">2</text>
<text x="327.8" y="66.8">1</text>
<text x="327.8" y="70.3">2</text>
<text x="353.7" y="70.3">11</text>
<text x="353.7" y="66.8">12</text>
<text x="364" y="68.6">11</text>
<text x="318.8" y="72.1">3</text>
<text x="318.8" y="75.6">4</text>
<text x="327.8" y="73.9">3</text>
<text x="327.8" y="77.4">4</text>
<text x="353.7" y="73.9">10</text>
<text x="355" y="77.4">9</text>
<text x="364" y="75.6">9</text>
<text x="364" y="72.1">10</text>
<text x="318.8" y="79.2">5</text>
<text x="318.8" y="82.7">6</text>
<text x="327.8" y="80.9">5</text>
<text x="355" y="80.9">8</text>
<text x="364" y="82.7">7</text>
<text x="364" y="79.2">8</text>
<text x="327.8" y="84.4">6</text>
<text x="355" y="84.4">7</text>
<text x="315.6" y="118">A1</text>
<text x="326" y="119.7">GND</text>
<text x="350.1" y="119.7">SDA</text>
<text x="362.2" y="118">B2</text>
<text x="315.6" y="121.5">A2</text>
<text x="326" y="123.2">SCL</text>
<text x="349.9" y="123.2">VDD</text>
<text x="362.2" y="121.5">B1</text>
</g>
</svg>
